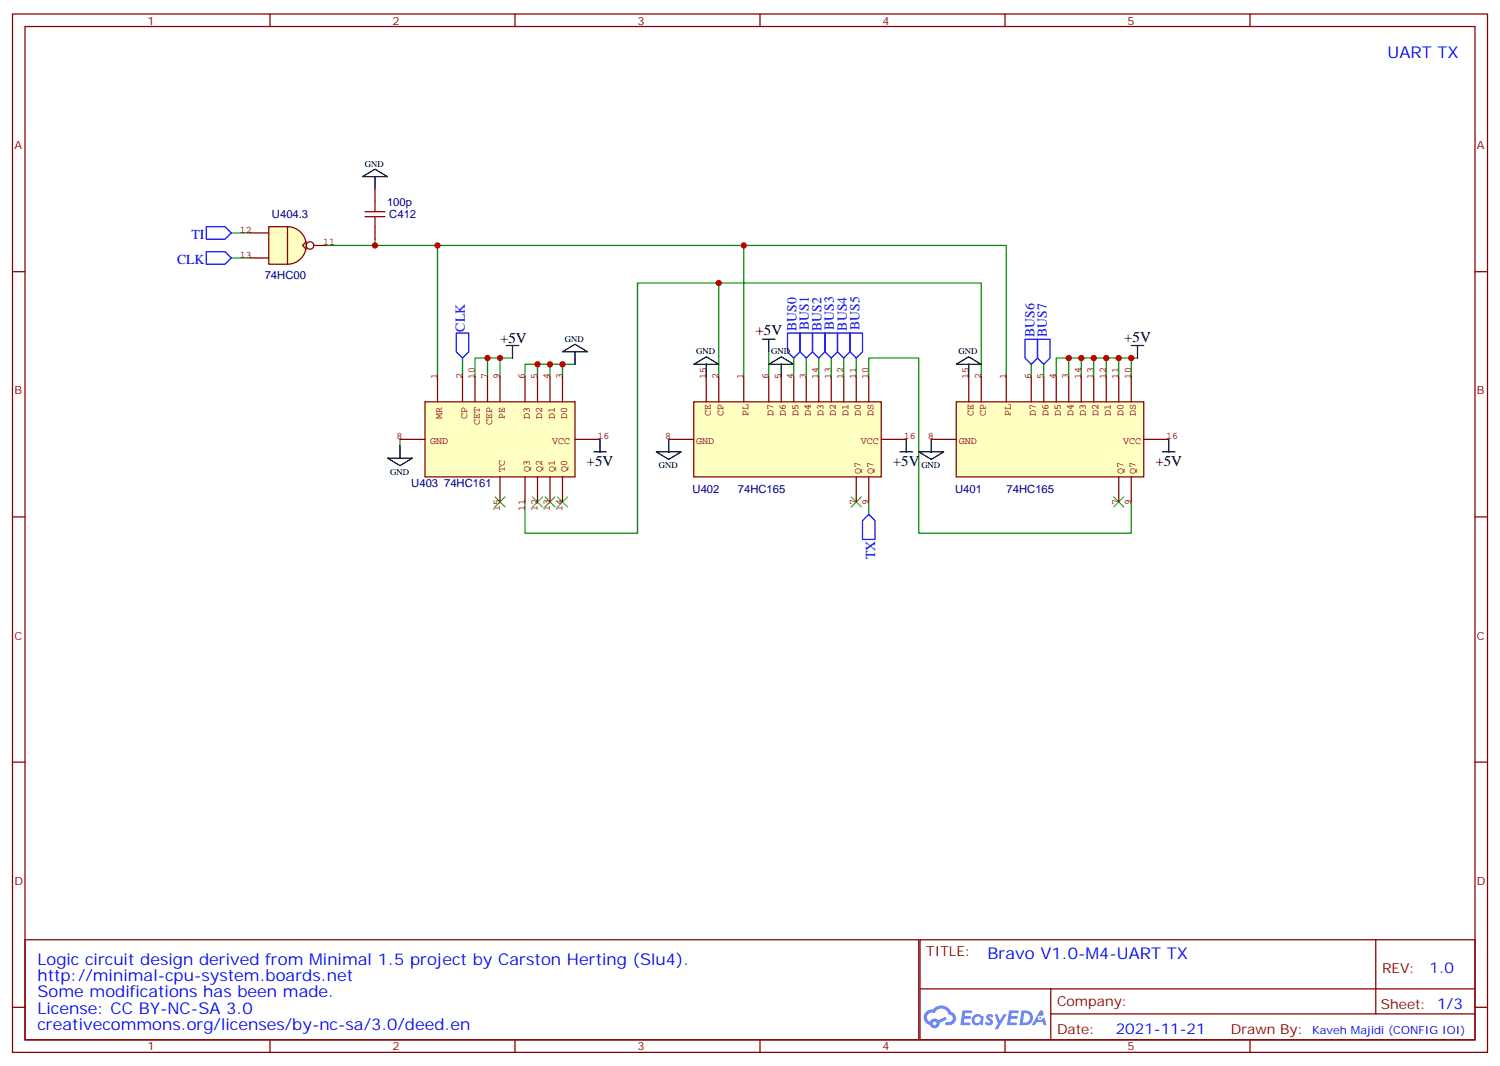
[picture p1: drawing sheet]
<svg xmlns="http://www.w3.org/2000/svg" width="423mm" height="301mm" viewBox="0 0 423 301" stroke-linecap="round" stroke-linejoin="round" font-family="sans-serif">
<g fill="none" stroke="#870000" stroke-width=".35">
<path d="M3.5 4h416.3v292.8h-416.3zM7.1 7.5h409.2v285.7h-409.2zM76.2 4v3.5M145.3 4v3.5M214.5 4v3.5M283.6 4v3.5M352.8 4v3.5M3.5 76.6h3.6M416.3 76.6h3.5M3.5 145.8h3.6M416.3 145.8h3.5M3.5 214.9h3.6"/>
<path d="M416.3 214.9h3.5M259.6 265h156.7v28.2h-156.7zM259.7 278.9h156.4M296.6 278.9v14.1M388.3 265v20.9M3.5 284.1h3.6M76.2 293.2v3.6M145.3 293.2v3.6M214.5 293.2v3.6M283.6 293.2v3.6M296.6 285.9h119.5M352.8 293.2v3.6"/>
<path d="M416.3 284.1h3.5"/>
</g>
<g fill="#5487ff">
<path d="M278.6 286.2a1.22 1.22 0 0 1 1.7 .2l-.3 .6a.47 .47 0 0 0-.4-.4 .47 .47 0 0 0-.5 .2l.1 .1a1.23 1.23 0 0 1 .8 2 1.44 1.44 0 0 1-2.1-.3l.5-.6 .7 .5a.29 .29 0 0 0 .4-.3 .29 .29 0 0 0-.3-.3 1.04 1.04 0 0 1-.6-1.7z"/>
<path d="M271.6 284.9h2.4l.3 .2-.1 .5-1.8 .1-.2 .8h1.6l.3 .4-.4 .4h-1.6l-.1 1.1h1.7l.2 .3-.2 .3-2.7 .1z"/>
<path d="M284.8 284.9h2.3l.4 .2-.2 .5-1.8 .1-.1 .8h1.5l.3 .4-.4 .4h-1.5l-.2 1.1h1.7l.2 .3-.2 .3-2.6 .1z"/>
<path d="M293.5 284.9h.7l.4 1.3-.6 .3a.69 .69 0 0 0-1.1 .3 .69 .69 0 0 0 .5 .9 .69 .69 0 0 0 .9-.6l.4-.2 .6 2.2h-.8l-.2-.9h-1.7l-.5 .9h-.9z"/>
<path d="M280.8 286h.7l.7 1.8 1.1-1.8h.8l-2.5 4.2h-.9l1-1.5z"/>
<path d="M288.3 284.9l-.6 4.2h1.4a2.11 2.11 0 0 0 2.4-2.1 2.11 2.11 0 0 0-2.5-2.1zM289 285.7a1.39 1.39 0 0 1 1.7 1.4 1.39 1.39 0 0 1-1.8 1.3h-.2z"/>
<path d="M274.6 286.6a1.54 1.54 0 0 0 0 2.1 1.54 1.54 0 0 0 2.1 .1l.6 .3 .3-2.3-.1-.3h-.5a1.49 1.49 0 0 0-2.4 .1zM274.9 287.6a.95 .95 0 0 1 1.9 0 .95 .95 0 0 1-1.9 0z"/>
<path d="M261.4 285.3a2.18 2.18 0 0 0 1 3.7 1.44 1.44 0 0 0 1.7 .9 1.44 1.44 0 0 0 1.1-1.4l2-1-.4-.8-1.9 1a1.47 1.47 0 0 0-2.5 .4 1.39 1.39 0 0 1-.6-1.9 1.39 1.39 0 0 1 2-.5 2.12 2.12 0 0 1 2.1-1.3 2.12 2.12 0 0 1 1.9 1.7 1.14 1.14 0 0 1 1.1 1.4 1.14 1.14 0 0 1-1.6 .7 .43 .43 0 0 0-.6 .4 .43 .43 0 0 0 .4 .5 1.98 1.98 0 0 0 2.6-1.2 1.98 1.98 0 0 0-1.3-2.6 3.1 3.1 0 0 0-5.2-.6l-.9 .1zM263.2 288.6a.55 .55 0 0 1 1.1 0 .55 .55 0 0 1-1.1 0z"/>
<circle cx="293.6" cy="287" r=".26"/>
</g>
<g fill="none" stroke="#008700" stroke-width=".35">
<path d="M65.3 72.7h5.3M65.3 65.7h5.3M91.7 69.2h31.8v37.1M105.8 67.5v1.7M123.5 69.2h160.5v37.1M202.8 79.8v26.5M209.9 69.2v37.1M217 99.2v7.1M130.5 101v5.3M137.6 101v5.3M141.1 101v5.3M144.6 101h-10.5v5.3"/>
<path d="M151.7 102.7v3.6M155.2 102.7v3.6M158.7 102.7v3.6M162.3 102.7h-14.1v3.6M245.2 106.3v-5.3h14.1v49.4h60v-8.9M276.9 106.3v-26.5h-97v70.6h-31.7v-8.9M301.6 101v5.3M305.2 101v5.3M308.7 101v5.3M312.2 101v5.3M315.7 101v5.3M319.3 101v5.3"/>
<path d="M321 101h-22.9v5.3M112.9 123.9v1.8M245.2 141.5v3.6"/>
</g>
<path d="M58.2 71h5.3l1.8 1.7-1.8 1.8h-5.3zM58.2 63.9h5.3l1.8 1.8-1.8 1.8h-5.3zM128.8 93.9h3.5v5.3l-1.8 1.8-1.7-1.8zM222.2 93.9h3.6v5.3l-1.8 1.8-1.8-1.8zM225.8 93.9h3.5v5.3l-1.8 1.8-1.7-1.8zM229.3 93.9h3.5v5.3l-1.7 1.8-1.8-1.8zM232.8 93.9h3.6v5.3l-1.8 1.8-1.8-1.8zM236.4 93.9h3.5v5.3l-1.8 1.8-1.7-1.8zM239.9 93.9h3.5v5.3l-1.7 1.8-1.8-1.8zM289.3 95.7h3.5v5.3l-1.8 1.7-1.7-1.7zM292.8 95.7h3.5v5.3l-1.7 1.7-1.8-1.7zM245.2 145.1l1.7 1.7v5.3h-3.5v-5.3z" fill="none" stroke="#00f" stroke-width=".35"/>
<path d="M139.7 140.1l2.8 2.8M142.5 140.1l-2.8 2.8M150.3 140.1l2.8 2.8M153.1 140.1l-2.8 2.8M153.8 140.1l2.8 2.8M156.6 140.1l-2.8 2.8M157.3 140.1l2.9 2.8M160.2 140.1l-2.9 2.8M240.2 140.1l2.9 2.8M243.1 140.1l-2.9 2.8M314.3 140.1l2.8 2.8M317.1 140.1l-2.8 2.8" fill="none" stroke="#3c3" stroke-width=".35"/>
<g fill="none" stroke="#000" stroke-width=".35">
<path d="M102.3 49.8l3.5-2.1 3.6 2.1zM105.8 49.8v3.5M142.9 97.4h3.5M144.6 97.4v3.6M158.7 99.2l3.6-2.1 3.5 2.1zM162.3 99.2v3.5M215.2 95.7h3.5M217 95.7v3.5M319.3 97.4h3.5M321 97.4v3.6M195.8 102.7l3.5-2.1 3.5 2.1zM199.3 102.7v3.6"/>
<path d="M217 102.7l3.5-2.1 3.5 2.1zM220.5 102.7v3.6M269.9 102.7l3.5-2.1 3.5 2.1zM273.4 102.7v3.6M109.4 129.2h7l-3.5 2.1zM112.9 125.7v3.5M167.6 127.4h3.5M169.3 123.9v3.5M185.2 127.4h7.1l-3.6 2.1zM188.7 123.9v3.5M254 127.4h3.5M255.8 123.9v3.5"/>
<path d="M259.3 127.4h7l-3.5 2.1zM262.8 123.9v3.5M328.1 127.4h3.5M329.8 123.9v3.5"/>
</g>
<path d="M103 59.7h5.7M105.8 56.9v2.8M103 61.1h5.7M105.8 61.1v2.8" fill="none" stroke="#a10000" stroke-width=".35"/>
<path d="M105.8 53.3v3.6M105.8 63.9v3.6" fill="none" stroke="#870000" stroke-width=".35"/>
<path d="M269.9 113.3h52.9v21.2h-52.9z" fill="#ffffc2" stroke="#850000" stroke-width=".35"/>
<g fill="none" stroke="#850000" stroke-width=".35">
<path d="M273.4 106.3v7M276.9 106.3v7M284 106.3v7M291 106.3v7M294.6 106.3v7M298.1 106.3v7M301.6 106.3v7M305.2 106.3v7M308.7 106.3v7M312.2 106.3v7M315.7 106.3v7M319.3 106.3v7"/>
<path d="M262.8 123.9h7.1M315.7 134.5v7M319.3 134.5v7M322.8 123.9h7"/>
</g>
<path d="M195.8 113.3h52.9v21.2h-52.9z" fill="#ffffc2" stroke="#850000" stroke-width=".35"/>
<g fill="none" stroke="#850000" stroke-width=".35">
<path d="M199.3 106.3v7M202.8 106.3v7M209.9 106.3v7M217 106.3v7M220.5 106.3v7M224 106.3v7M227.5 106.3v7M231.1 106.3v7M234.6 106.3v7M238.1 106.3v7M241.7 106.3v7M245.2 106.3v7"/>
<path d="M188.7 123.9h7.1M241.7 134.5v7M245.2 134.5v7M248.7 123.9h7.1"/>
</g>
<path d="M119.9 113.3h42.4v21.2h-42.4z" fill="#ffffc2" stroke="#850000" stroke-width=".35"/>
<g fill="none" stroke="#850000" stroke-width=".35">
<path d="M123.5 106.3v7M130.5 106.3v7M134.1 106.3v7M137.6 106.3v7M141.1 106.3v7M148.2 106.3v7M151.7 106.3v7M155.2 106.3v7M158.7 106.3v7M112.9 123.9h7M141.1 134.5v7M148.2 134.5v7"/>
<path d="M151.7 134.5v7M155.2 134.5v7M158.7 134.5v7M162.3 123.9h7"/>
</g>
<g fill="#ffffc2" stroke="#850000" stroke-width=".35">
<path d="M81.1 63.9a5.3 5.3 0 0 1 5.3 5.3 5.3 5.3 0 0 1-5.3 5.3z"/>
<path d="M75.8 63.9h5.3v10.6h-5.3z"/>
</g>
<g fill="none" stroke="#850000" stroke-width=".35">
<path d="M70.6 65.7h5.2M70.6 72.7h5.2M86.4 68.2l-1 1 1 1.1M88.5 69.2h3.2"/>
<circle cx="87.5" cy="69.2" r="1.06"/>
</g>
<path d="M7.1 265h252.2v28.2h-252.2z" fill="none" stroke="#870000" stroke-width=".35"/>
<path d="M224 101v5.3M227.5 101v5.3M231.1 101v5.3M234.6 101v5.3M238.1 101v5.3M241.7 101v5.3M291 102.7v3.6M294.6 102.7v3.6" fill="none" stroke="#008700" stroke-width=".35"/>
<g fill="#c00">
<circle cx="319.3" cy="101" r=".88"/>
<circle cx="315.7" cy="101" r=".88"/>
<circle cx="312.2" cy="101" r=".88"/>
<circle cx="308.7" cy="101" r=".88"/>
<circle cx="305.2" cy="101" r=".88"/>
<circle cx="301.6" cy="101" r=".88"/>
<circle cx="141.1" cy="101" r=".88"/>
<circle cx="137.6" cy="101" r=".88"/>
<circle cx="105.8" cy="69.2" r=".88"/>
<circle cx="158.8" cy="102.7" r=".88"/>
<circle cx="155.2" cy="102.7" r=".88"/>
<circle cx="151.7" cy="102.7" r=".88"/>
<circle cx="123.5" cy="69.2" r=".88"/>
<circle cx="209.9" cy="69.2" r=".88"/>
<circle cx="202.8" cy="79.8" r=".88"/>
</g>
<g font-size="4.6" fill="#00f">
<text x="391.6" y="16.3">UART TX</text>
<text x="10.6" y="272.1">Logic circuit design derived from Minimal 1.5 project by Carston Herting (Slu4).</text>
<text x="278.7" y="270.3">Bravo V1.0-M4-UART TX</text>
<text x="10.6" y="276.6">http://minimal-cpu-system.boards.net</text>
<text x="10.6" y="281.2">Some modifications has been made.</text>
<text x="10.6" y="285.8">License: CC BY-NC-SA 3.0</text>
<text x="10.6" y="290.4">creativecommons.org/licenses/by-nc-sa/3.0/deed.en</text>
</g>
<g font-size="4.2">
<text x="213.2" y="94.6">+5V</text>
<text x="141.1" y="96.7">+5V</text>
<text x="317.3" y="96.4">+5V</text>
<text x="165.6" y="131.4">+5V</text>
<text x="252" y="131.4">+5V</text>
<text x="326.1" y="131.4">+5V</text>
</g>
<g font-size="4.2" fill="#00f">
<text x="403.4" y="274.3">1.0</text>
<text x="314.9" y="291.6">2021-11-21</text>
</g>
<g font-size="3.9" fill="#00f">
<text x="54" y="67.5">TI</text>
<text x="50" y="74.5">CLK</text>
<text x="131.2" y="93.5" transform="rotate(-90 131.2 93.5)">CLK</text>
<text x="224.8" y="93.3" transform="rotate(-90 224.8 93.3)">BUS0</text>
<text x="228.3" y="93.1" transform="rotate(-90 228.3 93.1)">BUS1</text>
<text x="231.8" y="93.3" transform="rotate(-90 231.8 93.3)">BUS2</text>
<text x="235.4" y="93.1" transform="rotate(-90 235.4 93.1)">BUS3</text>
<text x="239" y="93.2" transform="rotate(-90 239 93.2)">BUS4</text>
<text x="242.5" y="93.1" transform="rotate(-90 242.5 93.1)">BUS5</text>
<text x="291.9" y="95" transform="rotate(-90 291.9 95)">BUS6</text>
<text x="295.5" y="95" transform="rotate(-90 295.5 95)">BUS7</text>
<text x="246.9" y="157.7" transform="rotate(-90 246.9 157.7)">TX</text>
</g>
<g font-size="3.9" fill="#800">
<text x="261.4" y="269.6">TITLE:</text>
<text x="390" y="274.3">REV:</text>
<text x="298.3" y="283.8">Company:</text>
<text x="389.7" y="284.4">Sheet: 1/3</text>
<text x="298.3" y="291.5">Date:</text>
<text x="347.4" y="291.6">Drawn By:</text>
</g>
<g font-size="3.2" fill="#800">
<text x="41.6" y="6.9">1</text>
<text x="110.8" y="6.9">2</text>
<text x="179.9" y="6.9">3</text>
<text x="249.1" y="6.9">4</text>
<text x="318.2" y="6.9">5</text>
<text x="4.1" y="42.1">A</text>
<text x="416.8" y="42.1">A</text>
<text x="4.1" y="111.2">B</text>
<text x="416.8" y="111.2">B</text>
<text x="4.1" y="180.3">C</text>
<text x="416.8" y="180.3">C</text>
<text x="4.1" y="249.5">D</text>
<text x="416.8" y="249.5">D</text>
<text x="41.6" y="296.2">1</text>
<text x="110.8" y="296.2">2</text>
<text x="179.9" y="296.2">3</text>
<text x="249.1" y="296.2">4</text>
<text x="318.2" y="296.2">5</text>
</g>
<g font-size="3.2" fill="#000080">
<text x="109.2" y="58">100p</text>
<text x="76.8" y="61.5">U404.3</text>
<text x="109.9" y="61.6">C412</text>
<text x="74.7" y="78.7">74HC00</text>
<text x="116.1" y="137.4">U403</text>
<text x="125.3" y="137.4">74HC161</text>
<text x="195.5" y="139.1">U402</text>
<text x="208.2" y="139.1">74HC165</text>
<text x="269.5" y="139.1">U401</text>
<text x="284.1" y="139.1">74HC165</text>
</g>
<text font-size="3.2" fill="#00f" x="370.3" y="291.6">Kaveh Majidi (CONFIG IOI)</text>
<g font-size="2.8" fill="#840000">
<text x="67.7" y="65.7">12</text>
<text x="91.2" y="69.2">11</text>
<text x="67.7" y="72.7">13</text>
<text x="123.4" y="107" transform="rotate(-90 123.4 107)">1</text>
<text x="130.5" y="107" transform="rotate(-90 130.5 107)">2</text>
<text x="134" y="107" transform="rotate(-90 134 107)">10</text>
<text x="137.5" y="107" transform="rotate(-90 137.5 107)">7</text>
<text x="141.1" y="107" transform="rotate(-90 141.1 107)">9</text>
<text x="148.1" y="107" transform="rotate(-90 148.1 107)">6</text>
<text x="151.7" y="107" transform="rotate(-90 151.7 107)">5</text>
<text x="155.2" y="107" transform="rotate(-90 155.2 107)">4</text>
<text x="158.7" y="107" transform="rotate(-90 158.7 107)">3</text>
<text x="199.3" y="107" transform="rotate(-90 199.3 107)">15</text>
<text x="202.8" y="107" transform="rotate(-90 202.8 107)">2</text>
<text x="209.9" y="107" transform="rotate(-90 209.9 107)">1</text>
<text x="216.9" y="107" transform="rotate(-90 216.9 107)">6</text>
<text x="220.5" y="107" transform="rotate(-90 220.5 107)">5</text>
<text x="224" y="107" transform="rotate(-90 224 107)">4</text>
<text x="227.5" y="107" transform="rotate(-90 227.5 107)">3</text>
<text x="231" y="107" transform="rotate(-90 231 107)">14</text>
<text x="234.6" y="107" transform="rotate(-90 234.6 107)">13</text>
<text x="238.1" y="107" transform="rotate(-90 238.1 107)">12</text>
<text x="241.6" y="107" transform="rotate(-90 241.6 107)">11</text>
<text x="245.1" y="107" transform="rotate(-90 245.1 107)">10</text>
<text x="273.4" y="107" transform="rotate(-90 273.4 107)">15</text>
<text x="276.9" y="107" transform="rotate(-90 276.9 107)">2</text>
<text x="284" y="107" transform="rotate(-90 284 107)">1</text>
<text x="291" y="107" transform="rotate(-90 291 107)">6</text>
<text x="294.5" y="107" transform="rotate(-90 294.5 107)">5</text>
<text x="298.1" y="107" transform="rotate(-90 298.1 107)">4</text>
<text x="301.6" y="107" transform="rotate(-90 301.6 107)">3</text>
<text x="305.1" y="107" transform="rotate(-90 305.1 107)">14</text>
<text x="308.6" y="107" transform="rotate(-90 308.6 107)">13</text>
<text x="312.2" y="107" transform="rotate(-90 312.2 107)">12</text>
<text x="315.7" y="107" transform="rotate(-90 315.7 107)">11</text>
<text x="319.2" y="107" transform="rotate(-90 319.2 107)">10</text>
<text x="124.8" y="118.1" transform="rotate(-90 124.8 118.1)">MR</text>
<text x="131.9" y="118.1" transform="rotate(-90 131.9 118.1)">CP</text>
<text x="135.4" y="119.8" transform="rotate(-90 135.4 119.8)">CET</text>
<text x="138.9" y="119.8" transform="rotate(-90 138.9 119.8)">CEP</text>
<text x="142.4" y="118.1" transform="rotate(-90 142.4 118.1)">PE</text>
<text x="149.5" y="118.1" transform="rotate(-90 149.5 118.1)">D3</text>
<text x="153" y="118.1" transform="rotate(-90 153 118.1)">D2</text>
<text x="156.5" y="118.1" transform="rotate(-90 156.5 118.1)">D1</text>
<text x="160.1" y="118.1" transform="rotate(-90 160.1 118.1)">D0</text>
<text x="200.6" y="117.4" transform="rotate(-90 200.6 117.4)">CE</text>
<text x="204.2" y="117.4" transform="rotate(-90 204.2 117.4)">CP</text>
<text x="211.2" y="117.4" transform="rotate(-90 211.2 117.4)">PL</text>
<text x="218.3" y="117.4" transform="rotate(-90 218.3 117.4)">D7</text>
<text x="221.8" y="117.4" transform="rotate(-90 221.8 117.4)">D6</text>
<text x="225.3" y="117.4" transform="rotate(-90 225.3 117.4)">D5</text>
<text x="228.9" y="117.4" transform="rotate(-90 228.9 117.4)">D4</text>
<text x="232.4" y="117.4" transform="rotate(-90 232.4 117.4)">D3</text>
<text x="235.9" y="117.4" transform="rotate(-90 235.9 117.4)">D2</text>
<text x="239.4" y="117.4" transform="rotate(-90 239.4 117.4)">D1</text>
<text x="243" y="117.4" transform="rotate(-90 243 117.4)">D0</text>
<text x="246.5" y="117.4" transform="rotate(-90 246.5 117.4)">DS</text>
<text x="274.7" y="117.4" transform="rotate(-90 274.7 117.4)">CE</text>
<text x="278.3" y="117.4" transform="rotate(-90 278.3 117.4)">CP</text>
<text x="285.3" y="117.4" transform="rotate(-90 285.3 117.4)">PL</text>
<text x="292.4" y="117.4" transform="rotate(-90 292.4 117.4)">D7</text>
<text x="295.9" y="117.4" transform="rotate(-90 295.9 117.4)">D6</text>
<text x="299.4" y="117.4" transform="rotate(-90 299.4 117.4)">D5</text>
<text x="302.9" y="117.4" transform="rotate(-90 302.9 117.4)">D4</text>
<text x="306.5" y="117.4" transform="rotate(-90 306.5 117.4)">D3</text>
<text x="310" y="117.4" transform="rotate(-90 310 117.4)">D2</text>
<text x="313.5" y="117.4" transform="rotate(-90 313.5 117.4)">D1</text>
<text x="317.1" y="117.4" transform="rotate(-90 317.1 117.4)">D0</text>
<text x="320.6" y="117.4" transform="rotate(-90 320.6 117.4)">DS</text>
<text x="111.9" y="123.9">8</text>
<text x="121.4" y="125.2">GND</text>
<text x="155.8" y="125.2">VCC</text>
<text x="168.6" y="123.9">16</text>
<text x="187.7" y="123.9">8</text>
<text x="196.5" y="125.2">GND</text>
<text x="242.9" y="125.2">VCC</text>
<text x="255.1" y="123.9">16</text>
<text x="261.8" y="123.9">8</text>
<text x="270.6" y="125.2">GND</text>
<text x="317" y="125.2">VCC</text>
<text x="329.1" y="123.9">16</text>
<text x="142.4" y="133.1" transform="rotate(-90 142.4 133.1)">TC</text>
<text x="149.5" y="133.1" transform="rotate(-90 149.5 133.1)">Q3</text>
<text x="153" y="133.1" transform="rotate(-90 153 133.1)">Q2</text>
<text x="156.5" y="133.1" transform="rotate(-90 156.5 133.1)">Q1</text>
<text x="160.1" y="133.1" transform="rotate(-90 160.1 133.1)">Q0</text>
<text x="243" y="133.8" transform="rotate(-90 243 133.8)">Q7</text>
<text x="246.5" y="133.8" transform="rotate(-90 246.5 133.8)">Q7</text>
<text x="317.1" y="133.8" transform="rotate(-90 317.1 133.8)">Q7</text>
<text x="320.6" y="133.8" transform="rotate(-90 320.6 133.8)">Q7</text>
<text x="241.6" y="142.5" transform="rotate(-90 241.6 142.5)">7</text>
<text x="245.1" y="142.5" transform="rotate(-90 245.1 142.5)">9</text>
<text x="315.7" y="142.5" transform="rotate(-90 315.7 142.5)">7</text>
<text x="319.2" y="142.5" transform="rotate(-90 319.2 142.5)">9</text>
<text x="141.1" y="144.2" transform="rotate(-90 141.1 144.2)">15</text>
<text x="148.1" y="144.2" transform="rotate(-90 148.1 144.2)">11</text>
<text x="151.7" y="144.2" transform="rotate(-90 151.7 144.2)">12</text>
<text x="155.2" y="144.2" transform="rotate(-90 155.2 144.2)">13</text>
<text x="158.7" y="144.2" transform="rotate(-90 158.7 144.2)">14</text>
</g>
<g font-size="2.5">
<text x="103" y="47">GND</text>
<text x="159.4" y="96.4">GND</text>
<text x="196.4" y="99.9">GND</text>
<text x="217.6" y="99.9">GND</text>
<text x="270.5" y="99.9">GND</text>
<text x="110.1" y="133.8">GND</text>
<text x="185.9" y="132.1">GND</text>
<text x="260" y="132.1">GND</text>
</g>
</svg>
